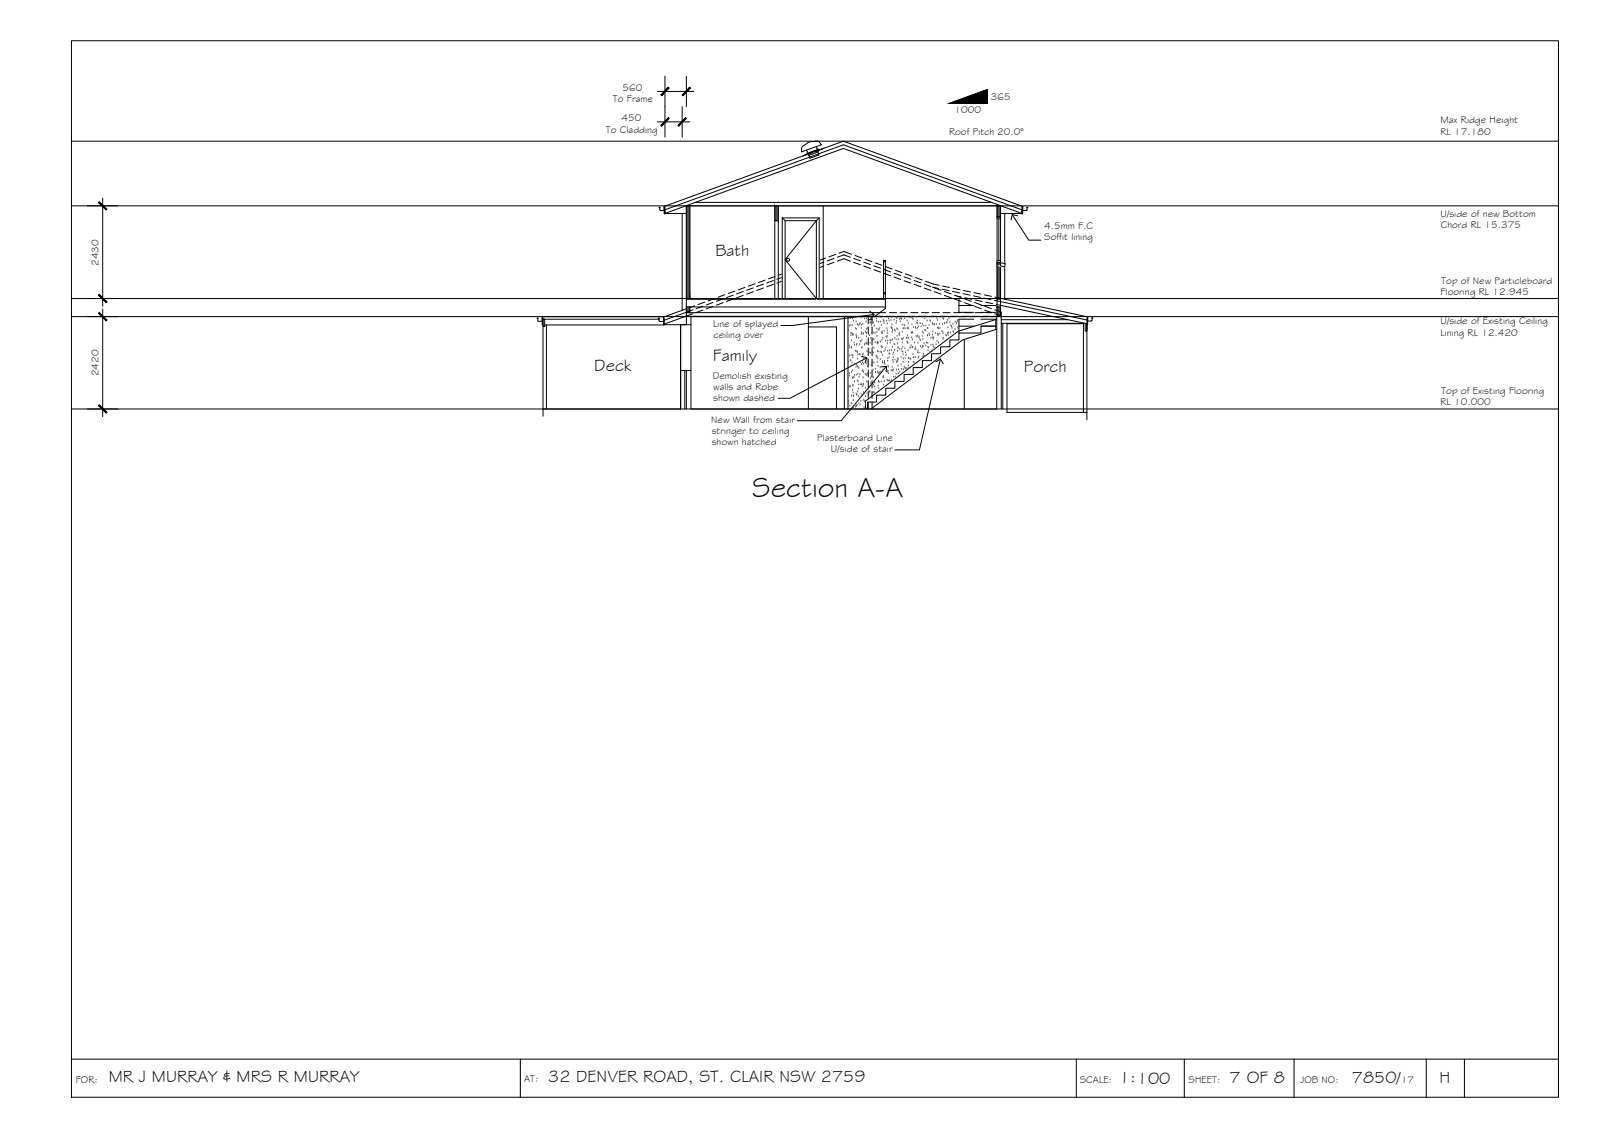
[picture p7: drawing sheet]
<svg xmlns="http://www.w3.org/2000/svg" width="420mm" height="297mm" viewBox="0 0 420 297" stroke-linecap="round" stroke-linejoin="round" font-family="sans-serif">
<!-- layer: MASK -->
<g fill="#fff" stroke="#fff" stroke-width=".26">
<path d="M251.5 83.7l9.7 .1z"/>
<path d="M213.6 37.1l.2-.1z"/>
<path d="M211.7 40l2.7-1z"/>
<path d="M262.4 68.9l1.2 .2h-1.2z"/>
<path d="M262.4 69.1h1.2l-1.2 .6z"/>
<path d="M251.5 83.8l9.7 2.6v-2.6zM251.5 83.8l9.7 2.6h-9.7z"/>
<path d="M251.5 86.4l8.4 .4 1.3-.4zM251.5 86.4l8.4 .4h-8.4z"/>
<path d="M251.5 86.8h8.4zM251.3 86.9h8.3z"/>
<path d="M251.3 86.9l1.1 2.2 7.2-2.2zM248.3 89.1l3-2.2 1.1 2.2z"/>
<path d="M231.2 105.1l21.2-16h-4.1zM227 105.1l21.3-16-17.1 16z"/>
<path d="M227 105.1l1.4 2.1 2.8-2.1zM227 105.1l1.4 2.1h-1.4z"/>
<path d="M211.8 37.5l.9-.4-1.1 .6zM211.6 37.7l1.4-.5-.3-.1z"/>
<path d="M211.4 37.9l1.6-.7zM211.4 37.9l1.9-.7z"/>
<path d="M211.1 38l2.2-.8zM211.1 38l2.5-.9z"/>
<path d="M211.1 38l2.5-.9zM211.1 38l2.5-.9z"/>
<path d="M210.9 38.1l.2-.1zM210.9 38.1l.3-.1z"/>
<path d="M211.2 38l2.4-.9zM211.1 38l2.5-.9z"/>
<path d="M213.6 37.1l.2-.1zM213.6 37.1l.2-.1z"/>
<path d="M210.9 38.1l.3-.1zM210.8 38.1l.4-.1z"/>
<path d="M211.2 38l2.4-.9zM211.2 38l2.4-.9z"/>
<path d="M213.5 37.2l.3-.2zM213.5 37.2l.4-.2z"/>
<path d="M210.7 38.2l.5-.2zM210.7 38.2l.7-.2z"/>
<path d="M211.2 38l2.3-.8zM211.4 38l2.1-.8z"/>
<path d="M213.4 37.2l.5-.2zM213.4 37.2l.6-.2z"/>
<path d="M210.7 38.2l.7-.2zM210.7 38.2l.7-.2z"/>
<path d="M210.7 38.2l.7-.2zM210.7 38.2l.7-.2z"/>
<path d="M211.4 38l2-.8zM211.4 38l2-.8z"/>
<path d="M213.4 37.2l.6-.2zM213.3 37.3l.8-.3z"/>
<path d="M210.6 38.3l.8-.3zM210.6 38.3l.9-.3z"/>
<path d="M211.4 38l1.9-.7zM211.5 38l1.8-.7z"/>
<path d="M213.3 37.3l.8-.3-.9 .4zM213.2 37.4l1-.4z"/>
<path d="M213.2 37.4l1-.4zM213.2 37.4l1.1-.4z"/>
<path d="M210.6 38.3l.9-.3zM210.5 38.4l1.1-.4z"/>
<path d="M211.5 38l1.7-.6zM211.6 38l1.6-.6z"/>
<path d="M213.2 37.4l1.1-.4zM213.2 37.4l1.1-.4z"/>
<path d="M210.5 38.4l1.1-.4-1.2 .5zM210.4 38.5l1.3-.5z"/>
<path d="M211.6 38l1.6-.6zM211.7 38l1.5-.6z"/>
<path d="M213.2 37.4l1.1-.4zM213.2 37.5l1.2-.5z"/>
<path d="M213.2 37.5l1.2-.5zM213.1 37.6l1.4-.5z"/>
<path d="M210.4 38.5l1.3-.5zM210.4 38.6l1.4-.5z"/>
<path d="M211.7 38l1.5-.5zM211.8 38.1l1.4-.6z"/>
<path d="M213.1 37.6l1.4-.5zM213.1 37.6l1.4-.5z"/>
<path d="M210.4 38.6l1.4-.5zM210.3 38.6l1.5-.5z"/>
<path d="M211.8 38.1l1.3-.5zM211.8 38.1l1.3-.5z"/>
<path d="M213.1 37.6l1.4-.5zM213.1 37.6l1.5-.5z"/>
<path d="M210.3 38.6l1.5-.5-1.5 .7zM210.3 38.8l1.6-.6z"/>
<path d="M211.8 38.1l1.3-.5zM211.9 38.2l1.2-.6z"/>
<path d="M213.1 37.6l1.5-.5zM213 37.8l1.7-.6z"/>
<path d="M210.3 38.8l1.6-.6zM210.3 38.8l1.6-.6z"/>
<path d="M210.3 38.8l1.6-.6zM210.3 38.8l1.7-.6z"/>
<path d="M211.9 38.2l1.1-.4zM212 38.2l1-.4z"/>
<path d="M213 37.8l1.7-.6zM213 37.8l1.7-.6z"/>
<path d="M210.3 38.8l1.7-.6-1.8 .8zM210.2 39l1.9-.7-.1-.1z"/>
<path d="M212 38.2l1-.4-.9 .5zM212.1 38.3l.9-.5z"/>
<path d="M213 37.8l1.7-.6-1.7 .7zM213 37.9l1.9-.6z"/>
<path d="M210.2 39l4.7-1.7zM210.2 39l4.7-1.7zM210.2 39l4.7-1.7zM210.2 39l4.7-1.7z"/>
<path d="M210.2 39l4.7-1.7-4.7 1.9zM210.2 39.2l4.8-1.8-.1-.1zM210.2 39.2l4.8-1.8zM210.2 39.2l4.8-1.8z"/>
<path d="M210.2 39.2l4.8-1.8-4.8 2zM210.2 39.4l5-1.8-.2-.2zM210.2 39.4l5-1.8zM210.2 39.4l5-1.8z"/>
<path d="M210.2 39.4l5-1.8-4.9 2zM210.3 39.6l5-1.8-.1-.2z"/>
<path d="M210.3 39.6l5-1.8zM210.2 39.7l5.2-1.9z"/>
<path d="M210.2 39.7l5.2-1.9zM210.2 39.8l5.2-1.9z"/>
<path d="M211.6 39.3l2.5-.9-2.4 1.3zM211.7 39.7l2.5-.9-.1-.4z"/>
<path d="M211.7 39.7l2.5-.9zM211.7 39.8l2.5-1z"/>
<path d="M211.7 39.8l2.6-.9zM211.7 39.8l2.6-.9z"/>
<path d="M211.7 39.8l2.6-.9zM211.7 39.8l2.6-.9z"/>
<path d="M211.7 39.8l2.6-.9zM211.7 39.9l2.6-1z"/>
<path d="M211.7 39.9l2.6-1zM211.7 39.9l2.6-.9z"/>
<path d="M211.7 39.9l2.6-.9zM211.7 40l2.7-1z"/>
<path d="M211.7 40l2.7-1zM211.7 40l2.7-1zM211.7 40l2.7-1z"/>
<path d="M211.7 40l2.7-1zM211.7 40.1l2.8-1zM211.7 40.1l2.8-1zM211.7 40.1l2.8-1z"/>
<path d="M211.7 40.1l2.8-1zM211.7 40.2l2.9-1.1z"/>
<path d="M211.7 40.2l2.9-1.1zM211.7 40.3l2.9-1.1z"/>
<path d="M211.7 40.3l2.9-1.1-2.8 1.2zM211.8 40.4l2.9-1-.1-.2z"/>
<path d="M205.2 57.1l9.6 .8v-.8zM205.2 57.1l9.6 .8h-9.6z"/>
<path d="M214.1 57.9l.7 20.4v-20.4zM214.1 57.9l.7 20.4h-.7z"/>
<path d="M205.2 57.9l.7 20.4v-20.4zM205.2 57.9l.7 20.4h-.7z"/>
<path d="M205.9 57.9l8.2 20.4v-20.4zM205.9 57.9l8.2 20.4h-8.2z"/>
<path d="M262.4 69.7l1.2-.6-.1 .6zM262.4 69.7l1 .3 .1-.3z"/>
</g>
<!-- layer: CEILING-FLOOR LINES -->
<path d="M18.7 37h390M18.7 54h390M18.7 78.3h390M18.7 83h390M18.7 107.2h390" fill="none" stroke="#000" stroke-width=".26"/>
<!-- layer: BORDER -->
<path d="M18.7 10.7h390v277h-390zM18.7 277.7h390M136.5 277.7v10M282.3 277.7v10M310.6 277.7v10M339.4 277.7v10M374.1 277.7v10M384.1 277.7v10" fill="none" stroke="#000" stroke-width=".26"/>
<!-- layer: 0 -->
<path d="M265.5 56.3l4.3 6.7h3.2M266.9 56.6l-1.4-.3-.3 1.4M226 93.4l1.3 .4-.4 1.4M227.3 93.8l-20.1 10.6h-3M228.1 81.6l1.1 .8-.8 1.2M229.2 82.4l-21.4 2.9h-3M231 96.2l1.5-.1 .1 1.4M232.5 96.1l-11.9 14.2h-11.4M245.4 94.9l1.2-.8 .8 1.2M246.6 94.1l-5.5 23.9h-6.4" fill="none" stroke="#000" stroke-width=".26"/>
<!-- layer: NEWWORK -->
<g fill="none" stroke="#000" stroke-width=".26">
<path d="M210.6 38.3l.7-.4a2.56 2.56 0 0 1 2.3-.8 1.43 1.43 0 0 1 1.8 .8l-5.2 1.9a1.61 1.61 0 0 1 .4-1.5zM211.6 39.3v.9M214.1 38.4l.2 .5M214.2 38.8l.5 .6M214.5 39.9l.3 .7-2.4 .9-.2-.8M214.5 39.9l-2.3 .8M214.6 39.2l-2.9 1.1M214.6 39.4l.1 .1M214.7 39.4l1.1-.4-1.1 .4-.1-.2-2.9 1.1 .1 .1-1.2 .5 1.2-.5-.1-.2M214.7 39.5l-1 .3M214.7 39.5l-.2 .4M173.2 54.4h-.3l.2 .2v.5l1.1 .1v-.9h.2v1.8h-.2l-.1-2 47.1-17.1 47.1 17.1-.1 2h-.2v-1.8h.2v.9l1.1-.1 .1-.5 .2-.2h-.3"/>
<path d="M174.4 56v-1l46.8-17 46.8 17v1M174.4 56l46.8-17.1 46.8 17.1M174.4 56h5.6M180.9 54v24.3M182.3 53.1h77.8M203.2 54v24.3M203.2 57.9h.9M204.1 54v24.3M205.2 57.1l.7 .8M212.8 40.2l-1 .3 .4 .2M214.8 57.1l-.7 .8M215.9 54v24.3"/>
<path d="M261.5 54v2.9h.9v-2.9h-82.4v28M262.4 56h5.6M180 78.3h52.2v2.6l-2.9 2.1M180 78.5h52.2M214.1 78.3h-8.9v-21.2h9.6v21.2M261.5 78.3h.9M261.5 78.5h.9M262.4 68.9l1.2 .2-.2 .9-1-.3zM180 80.5h52.2M180.9 80.5v1.5M222.4 83v24.2M252.9 89v18.2"/>
<path d="M261.4 82.9h1v-14h-.9v14M261.5 80.5h.9"/>
</g>
<!-- layer: DIMENSION -->
<path d="M174.4 20v16M180 20v8M172.4 24h9.6M172.4 32h8.5M178.9 28v8M22.9 54h8M26.9 52v28.3M22.9 78.3h8M22.9 83h8M26.9 81v28.2M22.9 107.2h8" fill="none" stroke="#000" stroke-width=".26"/>
<!-- layer: 0 -->
<g fill="#000" stroke="#000" stroke-width=".26">
<path d="M175.3 22.9l-1.8 2.2 2-2zM173.3 24.9l2-2-1.8 2.2z"/>
<path d="M175.3 30.9l-1.8 2.2 2-2zM173.3 32.8l2-1.9-1.8 2.2z"/>
<path d="M177.8 32.8l.2 .3 1.8-2.2zM179.8 30.9l.2 .2-2 2z"/>
<path d="M180.9 22.9l-2 2 .2 .2zM180.9 22.9l.2 .2-2 2z"/>
<path d="M25.8 53.1l2 2 .2-.2zM26 52.9l2 2-2.2-1.8z"/>
<path d="M26 77.2l-.2 .2 2.2 1.8zM25.8 77.4l2.2 1.8-.2 .2z"/>
<path d="M25.8 82.1l2 2 .2-.2zM26 81.9l2 2-2.2-1.8z"/>
<path d="M26 106.1l-.2 .2 2.2 1.8zM25.8 106.3l2.2 1.8-.2 .2z"/>
</g>
<!-- layer: TEXT -->
<path d="M249 27.1l10-3.6v3.6z" fill="#000" stroke="#000" stroke-width=".26"/>
<path d="M249 27.1l10-3.6v3.6z" fill="none" stroke="#000" stroke-width=".26"/>
<!-- layer: EXISTING -->
<g fill="none" stroke="#000" stroke-width=".26">
<path d="M262.4 78.2l22.9 4.9-.2 .2v1.8h.1v-1.8v.9h1M262.4 79.1l22.7 4.8M142.4 83.7h.5v1.9h-.5zM142.4 83.7h30.5M142.4 85.2v22M143.3 85.2v22M174 84.3v.9h-31.1M174.2 85.1h7M174.3 83h-32.1v.3h.2v1.8h-.2v-1.8v.9h-1.1v-.6l-.2-.2h.2M178.5 85.1v22.1h-36.1v1.9M178.5 97.1h2.7M179.6 97.1v10.1"/>
<path d="M180 81l-6.1 2.2 .3 .2v1.8h-.2v-1.8v.9l-1.1-.1-.2-.7h.3M180 82.9h49.5M180 97.1v10.1M180 82.9l-5.8 2.1M180 81.9l-5.8 2.1M181.2 82.9v24.3h80.2v-24.3M181.2 83h48.1M212 85.7h7.4v21.5M212 83v24.2M221.5 83v24.2M230.7 82h-50.7v3.1M262.4 80l22.7 4.9"/>
<path d="M262.6 84.8h21.5M262.6 83.8h17.5M262.6 81.9v25.3M263 84.8v22.4M264.1 84.8v23.3h21M264.1 84.9h20M284.1 84.7v23.4M284.6 84.8v2h.5v-1.9v23.2M286.3 83.3h.3l-.2 .2v.5M286.4 84l-.2 .2M285.1 108.1v1.9"/>
</g>
<!-- layer: EXISTING DEMOLISHED -->
<g fill="none" stroke="#000" stroke-width=".26">
<path d="M184.8 79.2l-1.7 .7M187 79.3l-1.8 .7M187.5 78.2l-1.8 .7M189.6 79.4l-1.7 .6M189.6 78.4l-1.7 .6M190.1 77.3l-1.8 .6M192.3 78.4l-1.8 .6M192.3 77.4l-1.8 .6M192.7 76.3l-1.7 .7M194.9 77.4l-1.7 .7M194.9 76.4l-1.7 .7M195.4 75.3l-1.8 .7"/>
<path d="M197.6 76.5l-1.8 .6M197.6 75.5l-1.8 .6M198 74.4l-1.7 .6M200.2 75.5l-1.7 .7M200.2 74.5l-1.7 .6M200.7 73.4l-1.8 .7M202.9 74.5l-1.8 .7M202.9 73.5l-1.8 .7M203.3 72.5l-1.7 .6M205.5 73.6l-1.8 .6M205.5 72.6l-1.8 .6M206 71.5l-1.8 .7"/>
<path d="M208.1 72.6l-1.7 .7M208.1 71.6l-1.7 .7M208.6 70.5l-1.8 .7M210.8 71.7l-1.8 .6M210.8 70.6l-1.8 .7M211.2 69.6l-1.7 .6M213.4 70.7l-1.7 .6M213.4 69.7l-1.7 .6M213.9 68.6l-1.8 .7M216.1 69.7l-1.8 .7M216.1 68.7l-1.8 .7M216.5 67.7l-1.7 .6"/>
<path d="M218.7 68.8l-1.7 .6M218.7 67.8l-1.7 .6M219.2 66.7l-1.8 .6M219.6 68.5l1.7-.7 1.7 .7M219.6 67.5l1.7-.7 1.7 .7M220.1 66.4l1.2-.5 2.1 .8M223.9 68.8l1.8 .6M223.9 67.8l1.8 .6M224.2 67l1.8 .6M226.5 69.7l1.8 .7M226.5 68.7l1.8 .7M226.9 68l1.7 .6"/>
<path d="M229.2 70.7l1.8 .6M229.2 69.7l1.8 .6M229.5 68.9l1.8 .6M231.8 71.7l1.8 .6M231.8 70.6l1.8 .7M232.2 69.9l1.7 .6M234.5 72.6l1.7 .7M234.5 71.6l1.7 .7M234.8 70.8l1.8 .7M237.1 73.6l1.8 .6M237.1 72.6l1.8 .6M237.5 71.8l1.7 .6"/>
<path d="M239.8 74.5l1.7 .7M239.8 73.5l1.7 .7M240.1 72.8l1.8 .6M242.4 75.5l1.8 .7M242.4 74.5l1.8 .6M242.7 73.7l2.1 .8 1.5 .3M244.6 75.3l1.6 .3M245 76.5l1.8 .6M245 75.5l1.8 .6M247.1 75.8l1.8 .4M247.2 75l1.8 .4M247.7 77.4l1.8 .7"/>
<path d="M247.7 76.4l1.8 .7M249.8 76.4l1.9 .4M249.9 75.6l1.9 .4M250.3 78.4l1.8 .6M250.3 77.4l1.8 .6M251 77.6l1.1 .3M252.6 77l1.8 .4M252.7 76.2l1.8 .3M253 79.4l1.7 .6M253 78.4l1.7 .6M253 78.1l1.9 .4M255.3 77.6l1.9 .4"/>
<path d="M255.4 76.7l1.9 .4M255.6 79.3l1.8 .7M255.8 78.6l1.8 .4M258.1 78.2l1.8 .3M258.2 77.3l1.8 .4M258.5 79.2l1.9 .4M260.8 78.8l1.6 .3M260.9 77.9l1.5 .3M261.3 79.8l1.1 .2M181.7 82.2l-1.7 .7M181.7 81.2l-1.7 .7M182.2 80.2l-1.3 .4"/>
<path d="M184.4 81.3l-1.8 .6M184.4 80.3l-1.8 .6M187 80.3l-1.8 .7M227.7 83.8h1M227.7 83v1.8M227.7 85.7v1.9M227.7 88.6v1.8M227.7 91.4v1.8M227.7 94.2v1.8M227.7 97v1.9M227.7 99.8v1.9M228.7 83v1.8"/>
<path d="M228.7 85.7v1.9M228.7 88.6v1.8M228.7 91.4v1.8M228.7 94.2v1.8M228.7 97v1.9M228.7 99.8v1.9M229.3 83h1.6M229.5 82.9h2M230.7 82h1.6M231.8 83h1.9M232.5 82.9h1.8M233.3 82h1.8"/>
<path d="M234.6 83h1.9M235.3 82.9h1.8M236.1 82h1.8M237.4 83h1.9M238.1 82.9h1.9M238.9 82h1.9M240.2 83h1.9M240.9 82.9h1.9M241.7 82h1.9M243 83h1.9M243.7 82.9h1.9M244.5 82h1.9"/>
<path d="M245.9 83h1.8M246.5 82.9h1.9M247.3 82h1.9M248.7 83h1.8M249.3 82.9h1.9M250.1 82h1.9M251.5 83h1.9M252.1 82.9h1.9M252.9 82h1.9M254.3 83h1.9M255 82.9h1.8M255.6 80.3l1.8 .7"/>
<path d="M255.7 82h1.9M257.1 83h1.9M257.8 82.9h1.8M258.3 81.3l1.7 .6M258.3 80.3l1.7 .6M258.6 82h1.5M259.9 83h1.5M260.6 82.9h2M260.9 82.2l1.7 .7M260.9 81.2l1.7 .7M227.7 102.6v1.9M227.7 105.4v1.8"/>
<path d="M228.7 102.6v1.9M228.7 105.4v1.8"/>
</g>
<!-- layer: HATCH -->
<g fill="#545454" stroke="#545454" stroke-width=".26">
<path d="M261.5 54l.9 2.9v-2.9zM261.5 54l.9 2.9h-.9z"/>
<path d="M203.2 54l.9 3.9v-3.9zM203.2 54l.9 3.9h-.9z"/>
<path d="M261.5 68.9l.9 9.4v-9.4zM261.5 68.9l.9 9.4h-.9z"/>
<path d="M180 54l.9 24.3v-24.3zM180 54l.9 24.3h-.9z"/>
<path d="M180 80.5l.9 1.5v-1.5zM180 80.5l.9 1.5h-.9z"/>
<path d="M261.5 80.5l.9 2.4v-2.4zM261.5 80.5l.9 2.4h-.9z"/>
</g>
<!-- layer: INSULCLAD -->
<path d="M178.9 56v25.4M263.5 56v22.4" fill="none" stroke="#000" stroke-width=".26"/>
<!-- layer: STAIRS -->
<g fill="none" stroke="#000" stroke-width=".26">
<path d="M231.7 76.7h.5v.4h-.5zM231.7 68.3h.5v.3h-.5zM231.7 68.3v10M232.2 68.3v10M255.6 78.3h-4.1v3.5M257.4 78.3h4.1M251.5 81.9h3.9M251.5 80.1h3.9M251.5 83.7v3.6M251.5 83.7h3.9M251.5 85.5h3.9M257.3 85.5h3.9h-3.9v1.8h-5.8v1.8h-2.4v1.8h-2.4v1.8h-2.4v1.8h-2.4v1.9h-2.4v1.8h-2.4v1.8h-2.4v1.8h-2.4v1.8h-2.4v1.8h-2.4v1.8"/>
<path d="M257.3 81.9h3.9M257.3 80.1h3.9M257.3 83.7h3.9M261.2 86.4l-8.8 2.7-24 18.1M261.2 83.8v2.6M261.2 86.4h.2M261.4 83.8l-10.1 3.1-24.3 18.2v2.1"/>
</g>
<!-- layer: DOORS -->
<g fill="none" stroke="#000" stroke-width=".26">
<path d="M214.1 57.9l-8.2 10.2 8.2 10.2v-20.4h-8.2v20.4"/>
<circle cx="206.7" cy="68.1" r=".39"/>
</g>
<!-- layer: WINDOWS -->
<path d="M261.5 56.9h.9v12h-.9zM261.5 57.4h.9M262 57.4v11M261.5 68.4h.9" fill="none" stroke="#000" stroke-width=".26"/>
<!-- layer: HATCH -->
<g fill="none" stroke="#545454" stroke-width=".26">
<path d="M222.4 90.3h.1M222.5 95.1h.1M222.5 86.7h.1M222.7 90.7h.1M222.7 85.5h.1M222.8 83.2h.1M222.8 98h.1M222.8 98.6h.1M222.8 93.4h.1M222.8 91.2h.1M223 83.4h.1M223 94.5h.1"/>
<path d="M223.1 83.5h.1M223.2 85.4h.1M223.2 88h.1M223.2 87.4h.1M223.2 94.7h.1M223.2 95.9h.1M223.3 89.3h.1M223.3 97.6h.1M223.3 91.1h.1M223.4 91.3h.1M223.4 93.3h.1M223.5 95.2h.1"/>
<path d="M223.5 97.2h.1M223.5 87.6h.1M223.6 85.4h.1M223.6 83.6h.1M223.6 99.1h.1M223.7 93.2h.1M223.7 88h.1M223.7 93.8h.1M223.7 87.8h.1M223.8 95.9h.1M223.8 98.9h.1M223.8 84.2h.1"/>
<path d="M224 99.1h.1M224 90h.1M224.1 95.5h.1M224.1 90.5h.1M224.2 98.4h.1M224.3 92h.1M224.4 86.1h.1M224.5 96.3h.1M224.5 92.2h.1M224.5 87.9h.1M224.5 84.4h.1M224.6 95.8h.1"/>
<path d="M224.6 86.3h.1M224.6 88.6h.1M224.6 90.5h.1M224.7 88.3h.1M224.7 98.4h.1M224.7 90.2h.1M224.8 92.2h.1M224.8 92.5h.1M224.9 94.2h.1M224.9 85.1h.1M224.9 99.9h.1M224.9 96.1h.1"/>
<path d="M224.9 85.2h.1M225 98.1h.1M225 93.1h.1M225.1 85.3h.1M225.1 96.4h.1M225.2 88.7h.1M225.3 96.6h.1M225.3 98.9h.1M225.4 93h.1M225.5 90.4h.1M225.5 85.1h.1M225.5 98.2h.1"/>
<path d="M225.5 84.9h.1M225.6 93h.1M225.6 89.5h.1M225.6 95.1h.1M225.8 89.7h.1M225.9 83.4h.1M225.9 87.7h.1M225.9 85.3h.1M225.9 86.1h.1M226 95.6h.1M226 87.3h.1M226 91.2h.1"/>
<path d="M226 89.2h.1M226.1 91.2h.1M226.2 97.4h.1M226.2 93.1h.1M226.2 95.1h.1M226.3 97.1h.1M226.3 85h.1M226.4 99h.1M226.4 87.4h.1M226.4 92.9h.1M226.4 93.9h.1M226.4 87.6h.1"/>
<path d="M226.5 97.6h.1M226.5 95.5h.1M226.6 94.1h.1M226.7 90.5h.1M226.7 83.6h.1M226.8 90.2h.1M226.9 93.8h.1M226.9 98.1h.1M226.9 87h.1M227.1 87.2h.1M227.1 84.4h.1M227.2 90h.1"/>
<path d="M227.2 98.3h.1M227.2 86.3h.1M227.2 83.6h.1M227.3 87.5h.1M227.3 88.3h.1M227.3 95.4h.1M227.3 90.2h.1M227.4 90.1h.1M227.4 98.5h.1M227.4 92.2h.1M227.4 98h.1M227.5 94.2h.1"/>
<path d="M227.5 94.9h.1M227.5 96.1h.1M227.5 86.1h.1M227.6 98.1h.1M227.7 96.3h.1M227.7 84.8h.1M227.7 91.4h.1M227.8 92.7h.1M227.9 91.6h.1M228 92.5h.1M228 88h.1M228.2 90h.1"/>
<path d="M228.2 84.7h.1M228.2 84.5h.1M228.2 99.3h.1M228.3 97.9h.1M228.3 92.6h.1M228.4 88.7h.1M228.4 84.7h.1M228.5 98.9h.1M228.5 95.8h.1M228.5 83.3h.1M228.6 85.3h.1M228.6 87.3h.1"/>
<path d="M228.6 87.2h.1M228.7 96h.1M228.7 95.2h.1M228.7 84.9h.1M228.7 89.2h.1M228.8 91.2h.1M228.8 92.4h.1M228.8 95h.1M228.8 93.1h.1M228.9 95.1h.1M229 97h.1M229 88.9h.1"/>
<path d="M229 99h.1M229.1 84.6h.1M229.1 92.5h.1M229.2 87.3h.1M229.2 91.2h.1M229.2 89.1h.1M229.2 95.1h.1M229.3 85.5h.1M229.5 87.4h.1M229.6 89.8h.1M229.6 96.8h.1M229.6 97.7h.1"/>
<path d="M229.6 97.6h.1M229.8 93.3h.1M229.9 84.3h.1M229.9 83.6h.1M229.9 86.2h.1M230 87.1h.1M230 93.5h.1M230 88.2h.1M230 93.8h.1M230 95h.1M230.1 90.2h.1M230.1 89.8h.1"/>
<path d="M230.1 89.9h.1M230.2 92.1h.1M230.2 97.6h.1M230.2 94.1h.1M230.3 96h.1M230.3 86.4h.1M230.3 98h.1M230.3 90h.1M230.4 99.9h.1M230.4 84.4h.1M230.5 92.3h.1M230.5 86.6h.1"/>
<path d="M230.6 97.7h.1M230.6 83h.1M230.7 86.1h.1M230.7 97.9h.1M230.8 96.3h.1M230.9 94.3h.1M230.9 89.7h.1M231 84.4h.1M231 97.5h.1M231 92.3h.1M231.1 83.3h.1M231.1 90.8h.1"/>
<path d="M231.2 85.3h.1M231.2 92.5h.1M231.2 87.3h.1M231.3 89.2h.1M231.3 91h.1M231.4 91.2h.1M231.4 87h.1M231.4 87.4h.1M231.4 93.1h.1M231.4 94.8h.1M231.5 95.1h.1M231.5 88.7h.1"/>
<path d="M231.5 97h.1M231.6 99h.1M231.6 84h.1M231.6 98.7h.1M231.7 98.9h.1M231.8 84.3h.1M231.8 84.1h.1M231.8 92.2h.1M231.9 84.9h.1M231.9 95.2h.1M231.9 86.9h.1M232 94.8h.1"/>
<path d="M232 95h.1M232.1 95.4h.1M232.2 91.8h.1M232.3 89.5h.1M232.4 91.2h.1M232.4 97.4h.1M232.4 88.3h.1M232.5 84.2h.1M232.6 86.2h.1M232.6 88.5h.1M232.6 99.6h.1M232.7 88.2h.1"/>
<path d="M232.7 87.4h.1M232.7 86.8h.1M232.7 84.9h.1M232.7 90.1h.1M232.8 92.1h.1M232.8 94.7h.1M232.8 97.6h.1M232.8 89.4h.1M232.8 99.8h.1M232.9 94h.1M232.9 97.3h.1M232.9 96h.1"/>
<path d="M232.9 96.2h.1M233 98h.1M233.1 99.9h.1M233.1 83.6h.1M233.2 84.1h.1M233.2 93.8h.1M233.2 92.7h.1M233.2 92h.1M233.3 99.9h.1M233.4 92.9h.1M233.5 89.3h.1M233.5 89.9h.1"/>
<path d="M233.6 89.3h.1M233.7 84h.1M233.7 97.2h.1M233.7 85.9h.1M233.8 91.9h.1M233.8 99.8h.1M233.9 83.2h.1M233.9 86.1h.1M233.9 86h.1M233.9 85.2h.1M234 97.1h.1M234 87.2h.1"/>
<path d="M234 96.3h.1M234 89.1h.1M234.1 86.6h.1M234.1 91.1h.1M234.2 97.3h.1M234.2 93h.1M234.2 94.5h.1M234.2 95h.1M234.3 93.7h.1M234.3 96.9h.1M234.3 92.5h.1M234.4 98.9h.1"/>
<path d="M234.5 90.2h.1M234.5 83.9h.1M234.6 91.8h.1M234.6 86.5h.1M234.7 90.4h.1M234.7 94.4h.1M234.7 88.7h.1M234.8 86.8h.1M234.8 98.9h.1M235 84.9h.1M235 83.4h.1M235 98.1h.1"/>
<path d="M235 89.1h.1M235.1 97h.1M235.1 84.3h.1M235.1 95h.1M235.2 86.2h.1M235.2 83.5h.1M235.3 88.2h.1M235.3 94.7h.1M235.3 90.1h.1M235.4 92.1h.1M235.4 86.4h.1M235.4 94.8h.1"/>
<path d="M235.5 94h.1M235.5 91.2h.1M235.5 96h.1M235.5 94.3h.1M235.6 89h.1M235.6 91.2h.1M235.6 98h.1M235.6 96.9h.1M235.8 87.8h.1M235.8 87.4h.1M235.9 83.7h.1M236 91.6h.1"/>
<path d="M236 97.6h.1M236 87.9h.1M236.1 84.3h.1M236.2 83.6h.1M236.3 93.8h.1M236.3 95.6h.1M236.4 88.9h.1M236.4 83.7h.1M236.5 96.8h.1M236.5 91.5h.1M236.5 83.2h.1M236.6 92.2h.1"/>
<path d="M236.6 85.2h.1M236.7 87.1h.1M236.7 89.9h.1M236.7 89.1h.1M236.8 92.3h.1M236.8 91h.1M236.8 93h.1M236.8 86.2h.1M236.9 88.7h.1M236.9 94.9h.1M236.9 94.1h.1M237 96.9h.1"/>
<path d="M237 86.1h.1M237.1 85.3h.1M237.2 96.3h.1M237.2 83.6h.1M237.3 85.4h.1M237.3 91.4h.1M237.3 96.6h.1M237.4 86.2h.1M237.4 94.1h.1M237.5 92.5h.1M237.5 96.7h.1M237.6 93.1h.1"/>
<path d="M237.8 88.7h.1M237.8 96.6h.1M237.9 88.7h.1M237.9 89.7h.1M237.9 84.2h.1M238 86.1h.1M238 88.1h.1M238.1 89.8h.1M238.1 90h.1M238.2 92h.1M238.2 86.3h.1M238.2 86.1h.1"/>
<path d="M238.2 84.9h.1M238.2 94h.1M238.3 94h.1M238.3 95.9h.1M238.3 88.7h.1M238.3 95h.1M238.4 96.6h.1M238.6 83.4h.1M238.7 94.1h.1M238.7 91.2h.1M238.7 91.3h.1M238.9 94.2h.1"/>
<path d="M239 90.6h.1M239 87.4h.1M239.1 83.2h.1M239.1 88.6h.1M239.1 83.3h.1M239.2 85.2h.1M239.2 87.2h.1M239.2 87.1h.1M239.2 91.2h.1M239.3 89.1h.1M239.4 91.1h.1M239.4 83.6h.1"/>
<path d="M239.4 87.3h.1M239.4 93h.1M239.5 83.8h.1M239.5 95h.1M239.5 93.8h.1M239.6 85.9h.1M239.6 93.8h.1M239.7 95.1h.1M239.8 89.9h.1M240 83.2h.1M240 91.6h.1M240.1 91.1h.1"/>
<path d="M240.1 85.8h.1M240.2 93.7h.1M240.2 91.8h.1M240.2 86.1h.1M240.3 88.2h.1M240.5 88.4h.1M240.5 84.7h.1M240.5 84.1h.1M240.6 86.1h.1M240.7 92.5h.1M240.7 88h.1M240.7 84.9h.1"/>
<path d="M240.7 90h.1M240.8 92h.1M240.9 93.9h.1M240.9 85.7h.1M241 93.6h.1M241 88.3h.1M241 88.7h.1M241 92.6h.1M241.3 89.1h.1M241.3 84.8h.1M241.4 90.9h.1M241.5 89.3h.1"/>
<path d="M241.6 85.7h.1M241.8 91.2h.1M241.9 83.1h.1M241.9 88.2h.1M241.9 85.1h.1M242 90.8h.1M242 87h.1M242 89h.1M242 93.5h.1M242.1 90.9h.1M242.2 92.9h.1M242.2 87.4h.1"/>
<path d="M242.2 93.7h.1M242.3 85.5h.1M242.3 90.1h.1M242.4 93.4h.1M242.6 83.6h.1M242.6 86.6h.1M242.8 86.8h.1M242.8 90.7h.1M242.8 85.5h.1M242.9 83.2h.1M243 89.9h.1M243.1 84.1h.1"/>
<path d="M243.2 86.1h.1M243.3 88h.1M243.3 90h.1M243.4 86.1h.1M243.4 91h.1M243.4 92h.1M243.6 91.2h.1M243.7 85.3h.1M243.7 87.6h.1M243.8 88h.1M243.8 92.5h.1M243.9 84.1h.1"/>
<path d="M244.1 84.3h.1M244.2 90.5h.1M244.2 88.7h.1M244.4 92h.1M244.5 83.1h.1M244.5 84.8h.1M244.6 85h.1M244.6 87.9h.1M244.7 87h.1M244.7 88.5h.1M244.7 90.5h.1M244.7 89h.1"/>
<path d="M244.8 90.9h.1M244.9 88.7h.1M245 85.1h.1M245 91.2h.1M245 85.2h.1M245.3 87.4h.1M245.5 90.4h.1M245.6 85.1h.1M245.7 83.6h.1M245.7 89.5h.1M245.9 84h.1M246 86h.1"/>
<path d="M246 87.7h.1M246 88h.1M246.1 89.9h.1M246.2 89.9h.1M246.2 86.2h.1M246.4 85h.1M246.5 87.6h.1M246.5 86.1h.1M247 87h.1M247.1 83.1h.1M247.2 85.1h.1M247.3 87h.1"/>
<path d="M247.3 83.5h.1M247.3 89h.1M247.3 87.5h.1M247.4 88.7h.1M247.5 83.7h.1M247.7 84.8h.1M247.8 84.8h.1M248.1 87.9h.1M248.2 88.1h.1M248.3 84.7h.1M248.4 84.5h.1M248.5 87.4h.1"/>
<path d="M248.5 84h.1M248.6 86h.1M248.7 87.9h.1M248.7 87.3h.1M248.9 83.6h.1M249.1 84.6h.1M249.2 87.2h.1M249.4 85.4h.1M249.6 85.6h.1M249.7 86.1h.1M249.9 85h.1M250 86.9h.1"/>
<path d="M250.1 87.1h.1M250.5 86.4h.1M250.5 84.4h.1M250.9 84.8h.1M250.9 83.1h.1M251 84.4h.1M251.1 84h.1M251.2 86h.1M222.5 102h.1M222.5 101.4h.1M222.5 104h.1M222.6 105.9h.1"/>
<path d="M222.6 105.2h.1M222.7 101.6h.1M222.9 106.5h.1M222.9 101.2h.1M223 101.4h.1M223.3 105.8h.1M223.3 103.8h.1M223.4 106h.1M223.5 102.4h.1M223.7 101.1h.1M223.7 103h.1M223.8 105h.1"/>
<path d="M223.8 104h.1M223.8 103.7h.1M223.9 106.9h.1M224.1 100.1h.1M224.2 106.3h.1M224.3 106.8h.1M224.5 103.3h.1M224.6 106.5h.1M224.7 103.6h.1M224.7 103.5h.1M224.8 106.2h.1M224.9 102.7h.1"/>
<path d="M225.1 100h.1M225.1 102h.1M225.1 100.9h.1M225.2 103.9h.1M225.2 105.9h.1M225.6 106.1h.1M225.6 104.3h.1M225.6 100.9h.1M225.8 105.2h.1M225.9 100.8h.1M226 103.5h.1M226 101h.1"/>
<path d="M226.2 101.4h.1M226.4 101h.1M226.5 100.8h.1M226.5 102.9h.1M226.6 104.9h.1M226.6 103.4h.1M226.6 106.8h.1M226.6 105.2h.1M226.8 105.4h.1M226.9 101.8h.1M227 104h.1M227 106h.1"/>
<path d="M227.3 100.1h.1M227.4 103.3h.1M227.7 100h.1M227.7 102h.1M227.8 104h.1M227.8 100.6h.1M228 102.7h.1M228.1 102.7h.1M228.1 102.9h.1M228.4 100.5h.1M228.8 103.1h.1M229.1 100.9h.1"/>
<path d="M229.2 102.9h.1M229.2 100.4h.1M229.3 100.2h.1M229.3 103h.1M229.3 101.4h.1M229.4 100.4h.1M230.3 101.2h.1M230.4 100.1h.1M230.5 101.9h.1M230.6 100.2h.1M231.1 100.2h.1M231.7 101h.1"/>
<path d="M231.9 100h.1M233.6 100.1h.1"/>
</g>
<text font-size="7.5" x="197.3" y="130.2">Section A-A</text>
<g font-size="4.5">
<text x="187.6" y="67.1">Bath</text>
<text x="187" y="94.7">Family</text>
<text x="155.9" y="97.2">Deck</text>
<text x="268.5" y="97.5">Porch</text>
<text x="28.5" y="283.8">MR J MURRAY &amp; MRS R MURRAY</text>
<text x="143.7" y="283.7">32 DENVER ROAD, ST. CLAIR NSW 2759</text>
<text x="293.5" y="284">1:100</text>
<text x="322.4" y="284">7 OF 8</text>
<text x="354.5" y="283.9">7850/</text>
<text x="377.5" y="283.8">H</text>
</g>
<g font-size="2.6">
<text x="163.3" y="23.9">560</text>
<text x="160.7" y="26.8">To Frame</text>
<text x="250.3" y="29.7">1000</text>
<text x="259.9" y="26.1">365</text>
<text x="158.9" y="34.8">To Cladding</text>
<text x="163" y="31.8">450</text>
<text x="248.9" y="35.5">Roof Pitch 20.0°</text>
<text x="377.8" y="35.3">RL 17.180</text>
<text x="377.8" y="32.3">Max Ridge Height</text>
<text x="273.9" y="60">4.5mm F.C</text>
<text x="377.8" y="56.8">U/side of new Bottom</text>
<text x="377.9" y="59.8">Chord RL 15.375</text>
<text x="273.9" y="62.9">Soffit lining</text>
<text x="25.9" y="69.7" transform="rotate(-90 25.9 69.7)">2430</text>
<text x="377.8" y="77.3">Flooring RL 12.945</text>
<text x="378" y="74.4">Top of New Particleboard</text>
<text x="187" y="85.8">Line of splayed</text>
<text x="187.1" y="88.7">ceiling over</text>
<text x="377.8" y="85.1">U/side of Existing Ceiling</text>
<text x="377.8" y="88">Lining RL 12.420</text>
<text x="25.9" y="98.7" transform="rotate(-90 25.9 98.7)">2420</text>
<text x="187" y="99.3">Demolish existing</text>
<text x="187" y="102.2">walls and Robe</text>
<text x="187.1" y="105.1">shown dashed</text>
<text x="377.8" y="106.2">RL 10.000</text>
<text x="378" y="103.3">Top of Existing Flooring</text>
<text x="186.5" y="110.8">New Wall from stair</text>
<text x="186.7" y="113.7">stringer to ceiling</text>
<text x="186.7" y="116.6">shown hatched</text>
<text x="214.3" y="115.5">Plasterboard Line</text>
<text x="217.9" y="118.4">U/side of stair</text>
<text x="19.9" y="283.9">FOR:</text>
<text x="137.5" y="283.7">AT:</text>
<text x="283.2" y="284">SCALE:</text>
<text x="311.7" y="284">SHEET:</text>
<text x="341" y="284">JOB NO:</text>
<text x="367.5" y="283.9">17</text>
</g>
</svg>
